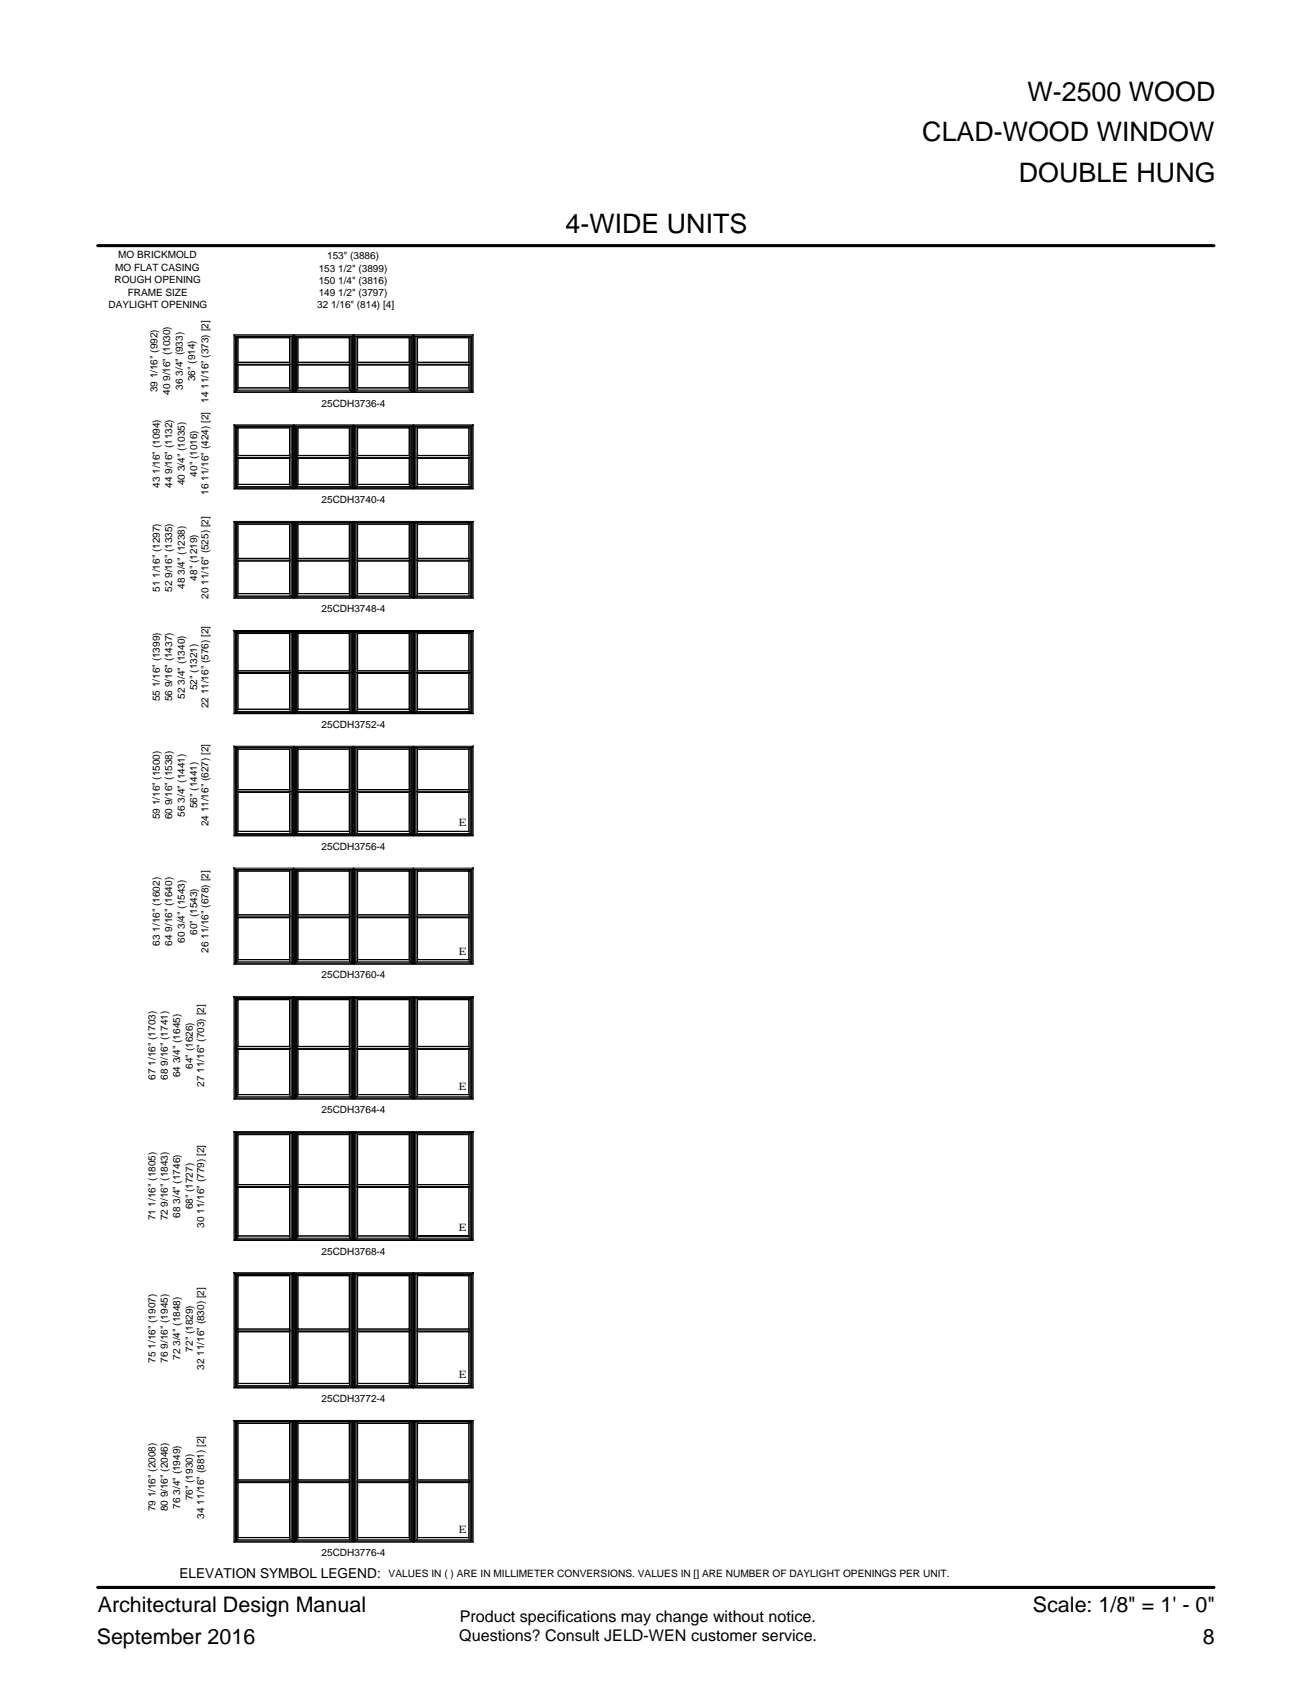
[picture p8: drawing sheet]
<svg xmlns="http://www.w3.org/2000/svg" width="216mm" height="279mm" viewBox="0 0 216 279" stroke-linecap="round" stroke-linejoin="round" font-family="sans-serif">
<g fill="none" stroke="#000" stroke-width=".17">
<path d="M38.7 55.3h39.5M38.7 55.3v9.6h39.5v-9.6M38.7 55.3l.2 .3M38.9 55.6v9.1M38.9 55.6h9.4M39.1 55.6v9.1M39.3 55.6v8.9M39.4 55.9v4M39.4 55.9h8.5M39.4 59.9h8.5M47.9 55.9v4M47.9 55.6v8.9"/>
<path d="M48.1 55.6v9.1M48.3 55.6v9.1M48.5 55.4l-.2 .2M48.5 55.3v9.6M48.6 55.4l.2 .2M48.6 55.3v9.6M48.8 55.6h9.4M48.8 55.6v9.1M49 55.6v9.1M49.2 55.6v8.9M49.3 55.9h8.4M49.3 55.9v4"/>
<path d="M49.3 59.9h8.4M57.7 55.9v4M57.8 55.6v8.9M58 55.6v9.1M58.2 55.6v9.1M58.4 55.4l-.2 .2M58.4 55.3v9.6M58.5 55.4l.2 .2M58.5 55.3v9.6M58.7 55.6h9.4M58.7 55.6v9.1M58.9 55.6v9.1"/>
<path d="M59.1 55.6v8.9M59.1 55.9h8.5M59.1 55.9v4M59.1 59.9h8.5M67.6 55.9v4M67.7 55.6v8.9M67.9 55.6v9.1M68.1 55.6v9.1M68.3 55.4l-.2 .2M68.3 55.3v9.6M68.4 55.4l.2 .2M68.4 55.3v9.6"/>
<path d="M68.6 55.6h9.3M68.6 55.6v9.1M68.8 55.6v9.1M69 55.6v8.9M69 55.9h8.5M69 59.9h8.5M69 55.9v4M77.5 55.9v4M77.5 55.6v8.9M77.8 55.6v9.1M77.9 55.6v9.1h.1M78.2 55.3l-.3 .3"/>
<path d="M38.7 70.2v10.6h39.5v-10.6M38.7 64.8h9.8M38.7 70.2l.2 .3M38.7 70.2h39.5M38.8 64.8v-9.2h9.6v9.2M38.8 64.8l.1-9.2h9.4l.1 9.2M38.9 70.5l-.2-.3 .2 .3M38.9 70.5v10.2M38.9 64.7h9.4M38.9 70.5h9.4M39.1 64.5h9M39.1 60.2h9"/>
<path d="M39.1 70.5v10.1M39.1 75.6h9M39.3 70.7l.1 4.6M39.3 70.5v9.9M39.3 60.3h8.6M39.3 70.7l8.6 .1M39.4 60.3v3.8M39.4 75.8v4.3M39.4 64.1h8.5M39.4 75.3h8.5M39.4 75.8h8.5M47.9 60.3v3.8"/>
<path d="M47.9 70.8v4.5M47.9 75.8v4.3M47.9 70.5v9.9M48.1 70.5v10.1M48.3 70.5v10.2M48.5 70.3l-.2 .2M48.5 70.2v10.6M48.6 64.8h9.8M48.6 70.3l.2 .2M48.6 70.2v10.6M48.7 64.8v-9.2h9.6v9.2M48.7 64.8h.1v-9.2h9.4v9.2h.1"/>
<path d="M48.8 64.7h9.4M48.8 70.5v10.2M48.8 70.5h9.4M49 64.5h9M49 70.5v10.1M49 60.2h9M49 75.6h9M49.2 60.3h8.6M49.2 70.5v9.9M49.3 64.1h8.4M49.3 60.3v3.8M49.3 70.8v4.5"/>
<path d="M49.3 75.8v4.3M49.3 70.8h8.4M49.3 75.3h8.4M49.3 75.8h8.4M57.7 60.3v3.8M57.7 70.8v4.5M57.7 75.8v4.3M57.8 70.5v9.9M58 70.5v10.1M58.2 70.5v10.2M58.4 70.3l-.2 .2M58.4 70.2v10.6"/>
<path d="M58.5 64.8h9.8M58.5 70.3l.2 .2M58.5 70.2v10.6M58.6 64.8v-9.2h9.5v9.2M58.6 64.8l.1-9.2h9.4v9.2M58.7 64.7h9.4M58.7 70.5v10.2M58.7 70.5h9.4M58.9 64.5h9M58.9 70.5v10.1M58.9 60.2h9M58.9 75.6h9"/>
<path d="M59.1 60.3h8.6M59.1 70.5v9.9M59.1 64.1h8.5M59.1 60.3v3.8M59.1 70.8v4.5M59.1 75.8v4.3M59.1 70.8h8.5M59.1 75.3h8.5M59.1 75.8h8.5M67.6 60.3v3.8M67.6 70.8v4.5M67.6 75.8v4.3"/>
<path d="M67.7 70.5v9.9M67.9 70.5v10.1M68.1 70.5v10.2M68.3 70.3l-.2 .2M68.3 70.2v10.6M68.4 64.8h9.8M68.4 70.3l.2 .2M68.4 70.2v10.6M68.5 64.8l.1-9.2h9.4v9.2M68.5 64.8v-9.2h9.5v9.2M68.6 64.7h9.3M68.6 70.5h9.3"/>
<path d="M68.6 70.5v10.2M68.8 64.5h9M68.8 60.2h9M68.8 75.6h9M68.8 70.5v10.1M69 60.3h8.5M69 70.5v9.9M69 64.1h8.5M69 75.3h8.5M69 75.8h8.5M69 60.3v3.8M69 70.8v4.5"/>
<path d="M69 75.8v4.3M77.5 60.3v3.8M77.5 75.8v4.3M77.5 70.7v4.6M77.5 70.5v9.9M77.5 70.7l-8.5 .1M77.8 70.5v10.1M77.9 70.5l.3-.3-.3 .3M77.9 70.5v10.2h.1M78.2 70.2l-.3 .3M38.7 86.2v12.7h39.5v-12.7M38.7 86.2l.2 .3"/>
<path d="M38.7 80.8h9.8M38.7 86.2h39.5M38.7 98.8h9.8M38.8 80.8v-10.4h9.6v10.4M38.8 98.8v-12.4h9.6v12.4M38.8 80.7l.1-10.2h9.4l.1 10.2M38.8 98.8l.1-12.4h9.4l.1 12.4M38.9 86.5l-.2-.3 .2 .3M38.9 86.5v12.2M38.9 80.6h9.4M38.9 86.5h9.4M38.9 98.7h9.4"/>
<path d="M39.1 86.5v12.2M39.1 80.4h9M39.1 98.5h9M39.1 92.6h9M39.3 86.5v12M39.3 86.7h8.6M39.3 98.1h8.6M39.4 86.7v5.6M39.4 92.8v5.3M39.4 80.1h8.5M39.4 92.3h8.5M39.4 92.8h8.5"/>
<path d="M47.9 86.7v5.6M47.9 92.8v5.3M47.9 86.5v12M48.1 86.5v12.2M48.3 86.5v12.2M48.3 86.5l.2-.3v12.7M48.6 80.8h9.8M48.6 98.8h9.8M48.6 86.2l.2 .3M48.6 86.2v12.7M48.7 80.8v-10.4h9.6v10.4M48.7 98.8v-12.4h9.6v12.4"/>
<path d="M48.7 80.7h.1v-10.2h9.4v10.2h.1M48.7 98.8h.1v-12.4h9.4v12.4h.1M48.8 86.5v12.2M48.8 80.6h9.4M48.8 86.5h9.4M48.8 98.7h9.4M49 86.5v12.2M49 80.4h9M49 98.5h9M49 92.6h9M49.2 86.5v12M49.2 86.7h8.6"/>
<path d="M49.2 98.1h8.6M49.3 86.7v5.6M49.3 92.8v5.3M49.3 80.1h8.4M49.3 92.3h8.4M49.3 92.8h8.4M57.7 86.7v5.6M57.7 92.8v5.3M57.8 86.5v12M58 86.5v12.2M58.2 86.5v12.2M58.2 86.5l.2-.3v12.7"/>
<path d="M58.5 80.8h9.8M58.5 98.8h9.8M58.5 86.2l.2 .3M58.5 86.2v12.7M58.6 80.8v-10.4h9.5v10.4M58.6 98.8v-12.4h9.5v12.4M58.6 80.7l.1-10.2h9.4v10.2M58.6 98.8l.1-12.4h9.4v12.4M58.7 86.5v12.2M58.7 80.6h9.4M58.7 86.5h9.4M58.7 98.7h9.4"/>
<path d="M58.9 86.5v12.2M58.9 80.4h9M58.9 98.5h9M58.9 92.6h9M59.1 86.5v12M59.1 86.7h8.6M59.1 98.1h8.6M59.1 86.7v5.6M59.1 92.8v5.3M59.1 80.1h8.5M59.1 92.3h8.5M59.1 92.8h8.5"/>
<path d="M67.6 86.7v5.6M67.6 92.8v5.3M67.7 86.5v12M67.9 86.5v12.2M68.1 86.5v12.2M68.1 86.5l.2-.3v12.7M68.4 80.8h9.8M68.4 98.8h9.8M68.4 86.2l.2 .3M68.4 86.2v12.7M68.5 80.7l.1-10.2h9.4v10.2M68.5 98.8l.1-12.4h9.4v12.4"/>
<path d="M68.5 80.8v-10.4h9.5v10.4M68.5 98.8v-12.4h9.5v12.4M68.6 80.6h9.3M68.6 86.5h9.3M68.6 98.7h9.3M68.6 86.5v12.2M68.8 80.4h9M68.8 98.5h9M68.8 92.6h9M68.8 86.5v12.2M69 80.1h8.5zM69 98.1h8.5z"/>
<path d="M69 86.7h8.5M69 86.5v12M69 92.8v5.3M69 92.3h8.5M69 92.8h8.5M69 86.7v5.6M77.5 86.7v5.6M77.5 92.8v5.3M77.5 86.5v12M77.8 86.5v12.2M77.9 86.5l.3-.3-.3 .3M77.9 86.5v12.2h.1"/>
<path d="M78.2 86.2l-.3 .3M38.7 104.2v13.8h39.5v-13.8M38.7 104.2l.2 .3M38.7 104.2h39.5M38.7 118h9.8M38.8 118v-13.6h9.6v13.6M38.8 117.9l.1-13.4h9.4l.1 13.4M38.9 104.5l-.2-.3 .2 .3M38.9 104.5v13.4M38.9 104.5h9.4M38.9 117.6h9.2M38.9 117.8h9.4"/>
<path d="M39.1 104.5v13.1M39.1 111.2h9M39.3 104.5v13.1M39.4 104.7v6.2M39.4 111.4v5.8M39.4 104.7h8.5M39.4 117.2h8.5M39.4 110.9h8.5M39.4 111.4h8.5M47.9 104.7v6.2M47.9 111.4v5.8M47.9 104.5v13.1"/>
<path d="M48.1 104.5v13.3M48.3 104.5v13.4M48.5 104.3l-.2 .2M48.5 104.2v13.8M48.6 118h9.8M48.6 104.3l.2 .2M48.6 104.2v13.8M48.7 118v-13.6h9.6v13.6M48.7 117.9h.1v-13.4h9.4v13.4h.1M48.8 104.5v13.4M48.8 104.5h9.4M48.8 117.8h9.4"/>
<path d="M49 104.5v13.3M49 117.6h9M49 111.2h9M49.2 104.5v13.1M49.3 104.7v6.2M49.3 111.4v5.8M49.3 104.7h8.4M49.3 117.2h8.4M49.3 110.9h8.4M49.3 111.4h8.4M57.7 104.7v6.2M57.7 111.4v5.8"/>
<path d="M57.8 104.5v13.1M58 104.5v13.3M58.2 104.5v13.4M58.4 104.3l-.2 .2M58.4 104.2v13.8M58.5 118h9.8M58.5 104.3l.2 .2M58.5 104.2v13.8M58.6 118v-13.6h9.5v13.6M58.6 117.9l.1-13.4h9.4v13.4M58.7 104.5v13.4M58.7 104.5h9.4"/>
<path d="M58.7 117.8h9.4M58.9 104.5v13.3M58.9 117.6h9M58.9 111.2h9M59.1 104.5v13.1M59.1 104.7v6.2M59.1 111.4v5.8M59.1 104.7h8.5M59.1 117.2h8.5M59.1 110.9h8.5M59.1 111.4h8.5M67.6 104.7v6.2"/>
<path d="M67.6 111.4v5.8M67.7 104.5v13.1M67.9 104.5v13.3M68.1 104.5v13.4M68.3 104.3l-.2 .2M68.3 104.2v13.8M68.4 118h9.8M68.4 104.3l.2 .2M68.4 104.2v13.8M68.5 117.9l.1-13.4h9.4v13.4M68.5 118v-13.6h9.5v13.6M68.6 104.5h9.3"/>
<path d="M68.6 117.8h9.3M68.6 104.5v13.4M68.8 117.6h9M68.8 111.2h9M68.8 104.5v13.3M69 117.3h8.5zM69 104.5v13.1M69 104.7h8.5M69 110.9h8.5M69 111.4h8.5M69 104.7v6.2M69 111.4v5.9"/>
<path d="M77.5 104.7v6.2M77.5 111.4v5.8M77.5 104.5v13.1M77.8 104.5v13.3M77.9 104.5l.3-.3-.3 .3M77.9 104.5v13.4h.1M78.2 104.2l-.3 .3M38.7 123.4v14.8h39.5v-14.8M38.7 123.4l.2 .2M38.7 123.4h39.5M38.7 138.1h9.8M38.8 138.1v-14.6h9.6v14.6"/>
<path d="M38.9 138.1v-14.5h9.4v14.5M38.9 123.6l-.2-.2 .2 .2M38.9 123.6v14.5h-.1M38.9 123.6h9.4M38.9 138h9.4M39.1 123.6v14.4M39.1 137.8h9M39.1 130.8h9M39.3 123.6v14.2M39.3 131h8.6M39.4 123.9v6.6M39.4 131v6.4"/>
<path d="M39.4 123.9h8.5M39.4 137.4h8.5M39.4 130.5h8.5M47.9 123.9v6.6M47.9 131v6.4M47.9 123.6v14.2M48.1 123.6v14.4M48.3 123.6v14.5h.1M48.5 123.4v14.8M48.5 123.4l-.2 .2M48.6 138.1h9.8M48.6 123.4v14.8"/>
<path d="M48.6 123.4l.2 .2M48.7 138.1v-14.6h9.6v14.6M48.8 138.1v-14.5h9.4v14.5M48.8 123.6v14.5h-.1M48.8 123.6h9.4M48.8 138h9.4M49 123.6v14.4M49 137.8h9M49 130.8h9M49.2 123.6v14.2M49.2 131h8.6M49.3 123.9v6.6"/>
<path d="M49.3 131v6.4M49.3 123.9h8.4M49.3 137.4h8.4M49.3 130.5h8.4M57.7 123.9v6.6M57.7 131v6.4M57.8 123.6v14.2M58 123.6v14.4M58.2 123.6v14.5h.1M58.4 123.4v14.8M58.4 123.4l-.2 .2M58.5 138.1h9.8"/>
<path d="M58.5 123.4v14.8M58.5 123.4l.2 .2M58.6 138.1v-14.6h9.5v14.6M58.7 138.1v-14.5h9.4v14.5M58.7 123.6v14.5h-.1M58.7 123.6h9.4M58.7 138h9.4M58.9 123.6v14.4M58.9 137.8h9M58.9 130.8h9M59.1 123.6v14.2M59.1 131h8.6"/>
<path d="M59.1 123.9v6.6M59.1 131v6.4M59.1 123.9h8.5M59.1 137.4h8.5M59.1 130.5h8.5M67.6 123.9v6.6M67.6 131v6.4M67.7 123.6v14.2M67.9 123.6v14.4M68.1 123.6v14.5M68.3 123.4v14.8M68.3 123.4l-.2 .2"/>
<path d="M68.4 138.1h9.8M68.4 123.4v14.8M68.4 123.4l.2 .2M68.5 138.1v-14.6h9.5v14.6M68.6 138.1v-14.5h9.4v14.5M68.6 123.6v14.5h-.1M68.6 123.6h9.3M68.6 138h9.3M68.8 137.8h9M68.8 130.8h9M68.8 123.6v14.4M69 137.5h8.5z"/>
<path d="M69 131h8.5M69 123.6v14.2M69 123.9h8.5M69 130.5h8.5M69 123.9v6.6M69 131v6.5M77.5 123.9v6.6M77.5 131v6.4M77.5 123.6v14.2M77.8 123.6v14.4M77.9 123.6l.3-.2-.3 .2M77.9 123.6v14.5h.1"/>
<path d="M78.2 123.4l-.3 .2M38.7 143.5v15.9h39.5v-15.9M38.7 143.5l.2 .3M38.7 143.5h39.5M38.7 159.4h9.8M38.8 159.4v-15.7h9.6v15.7M38.8 159.3l.1-15.5h9.4l.1 15.5M38.9 143.8l-.2-.3 .2 .3M38.9 143.8v15.5M38.9 143.8h9.4M38.9 159.2h9.4M39.1 143.8v15.4"/>
<path d="M39.1 159h9M39.1 151.6h9M39.3 143.8v15.2M39.4 144v7.2M39.4 151.7v6.9M39.4 144h8.5M39.4 158.6h8.5M39.4 151.2h8.5M39.4 151.7h8.5M47.9 144v7.2M47.9 151.7v6.9M47.9 143.8v15.2"/>
<path d="M48.1 143.8v15.4M48.3 143.8v15.5M48.5 143.5v15.9M48.5 143.6l-.2 .2M48.6 159.4h9.8M48.6 143.5v15.9M48.6 143.6l.2 .2M48.7 159.4v-15.7h9.6v15.7M48.7 159.3h.1v-15.5h9.4v15.5h.1M48.8 143.8v15.5M48.8 143.8h9.4M48.8 159.2h9.4"/>
<path d="M49 143.8v15.4M49 159h9M49 151.6h9M49.2 143.8v15.2M49.3 144v7.2M49.3 151.7v6.9M49.3 144h8.4M49.3 158.6h8.4M49.3 151.2h8.4M49.3 151.7h8.4M57.7 144v7.2M57.7 151.7v6.9"/>
<path d="M57.8 143.8v15.2M58 143.8v15.4M58.2 143.8v15.5M58.4 143.5v15.9M58.4 143.6l-.2 .2M58.5 159.4h9.8M58.5 143.5v15.9M58.5 143.6l.2 .2M58.6 159.4v-15.7h9.5v15.7M58.6 159.3l.1-15.5h9.4v15.5M58.7 143.8v15.5M58.7 143.8h9.4"/>
<path d="M58.7 159.2h9.4M58.9 143.8v15.4M58.9 159h9M58.9 151.6h9M59.1 143.8v15.2M59.1 144v7.2M59.1 151.7v6.9M59.1 144h8.5M59.1 158.6h8.5M59.1 151.2h8.5M59.1 151.7h8.5M67.6 144v7.2"/>
<path d="M67.6 151.7v6.9M67.7 143.8v15.2M67.9 143.8v15.4M68.1 143.8v15.5M68.3 143.5v15.9M68.3 143.6l-.2 .2M68.4 159.4h9.8M68.4 143.5v15.9M68.4 143.6l.2 .2M68.5 159.3l.1-15.5h9.4v15.5M68.5 159.4v-15.7h9.5v15.7M68.6 143.8h9.3"/>
<path d="M68.6 159.2h9.3M68.6 143.8v15.5M68.8 159h9M68.8 151.6h9M68.8 143.8v15.4M69 158.7h8.5zM69 143.8v15.2M69 144h8.5M69 151.2h8.5M69 151.7h8.5M69 144v7.2M69 151.7v7"/>
<path d="M77.5 144v7.2M77.5 151.7v6.9M77.5 143.8v15.2M77.8 143.8v15.4M77.9 143.8l.3-.3-.3 .3M77.9 143.8v15.5h.1M78.2 143.5l-.3 .3M38.7 164.8v16.9h39.5v-16.9M38.7 164.8l.2 .3M38.7 164.8h39.5M38.9 165.1l-.2-.3 .2 .3M38.9 165.1v16.5"/>
<path d="M38.9 165.1h9.4M39.1 165.1v16.4M39.1 173.3h9M39.3 165.1v16.2M39.4 165.3v7.7M39.4 173.5v7.4M39.4 165.3h8.5M39.4 173h8.5M39.4 173.5h8.5M47.9 165.3v7.7M47.9 173.5v7.4M47.9 165.1v16.2"/>
<path d="M48.1 165.1v16.4M48.3 165.1v16.5M48.5 164.8v16.9M48.5 164.8l-.2 .3M48.6 164.8v16.9M48.6 164.8l.2 .3M48.8 165.1v16.5M48.8 165.1h9.4M49 165.1v16.4M49 173.3h9M49.2 165.1v16.2M49.3 165.3v7.7"/>
<path d="M49.3 173.5v7.4M49.3 165.3h8.4M49.3 173h8.4M49.3 173.5h8.4M57.7 165.3v7.7M57.7 173.5v7.4M57.8 165.1v16.2M58 165.1v16.4M58.2 165.1v16.5M58.4 164.8v16.9M58.4 164.8l-.2 .3M58.5 164.8v16.9"/>
<path d="M58.5 164.8l.2 .3M58.7 165.1v16.5M58.7 165.1h9.4M58.9 165.1v16.4M58.9 173.3h9M59.1 165.1v16.2M59.1 165.3v7.7M59.1 173.5v7.4M59.1 165.3h8.5M59.1 173h8.5M59.1 173.5h8.5M67.6 165.3v7.7"/>
<path d="M67.6 173.5v7.4M67.7 165.1v16.2M67.9 165.1v16.4M68.1 165.1v16.5M68.3 164.8v16.9M68.3 164.8l-.2 .3M68.4 164.8v16.9M68.4 164.8l.2 .3M68.6 165.1h9.3M68.6 165.1v16.5M68.8 173.3h9M68.8 165.1v16.4"/>
<path d="M69 165.1v16.2M69 165.3h8.5M69 173h8.5M69 173.5h8.5M69 165.3v7.7M69 173.5v7.5M77.5 165.3v7.7M77.5 173.5v7.4M77.5 165.1v16.2M77.8 165.1v16.4M77.9 165.1l.3-.3-.3 .3M77.9 165.1v16.5h.1"/>
<path d="M78.2 164.8l-.3 .3M38.7 187.1v18h39.5v-18M38.7 187.1l.2 .2M38.7 181.7h9.8M38.7 187.1h39.5M38.8 181.7v-16.8h9.6v16.8M38.8 181.6l.1-16.6h9.4l.1 16.6M38.9 187.3l-.2-.2 .2 .2M38.9 187.3v17.6h-.1M38.9 181.5h9.4M38.9 187.3h9.4M39.1 187.3v17.6"/>
<path d="M39.1 181.3h9M39.1 196.1h9M39.3 187.3v17.4M39.3 195.8h8.6M39.4 187.6v8.2M39.4 196.3v8M39.4 187.6h8.5M39.4 180.9h8.5M39.4 196.3h8.5M47.9 187.6v8.2M47.9 196.3v8M47.9 187.3v17.4"/>
<path d="M48.1 187.3v17.6M48.3 187.3v17.6h.1M48.3 187.3l.2-.2v18M48.6 181.7h9.8M48.6 187.1v18M48.6 187.1l.2 .2M48.7 181.7v-16.8h9.6v16.8M48.7 181.6h.1v-16.6h9.4v16.6h.1M48.8 187.3v17.6h-.1M48.8 181.5h9.4M48.8 187.3h9.4M49 187.3v17.6"/>
<path d="M49 181.3h9M49 196.1h9M49.2 187.3v17.4M49.2 195.8h8.6M49.3 187.6v8.2M49.3 196.3v8M49.3 180.9h8.4M49.3 187.6h8.4M49.3 196.3h8.4M57.7 187.6v8.2M57.7 196.3v8M57.8 187.3v17.4"/>
<path d="M58 187.3v17.6M58.2 187.3v17.6h.1M58.2 187.3l.2-.2v18M58.5 181.7h9.8M58.5 187.1v18M58.5 187.1l.2 .2M58.6 181.7v-16.8h9.5v16.8M58.6 181.6l.1-16.6h9.4v16.6M58.7 187.3v17.6h-.1M58.7 181.5h9.4M58.7 187.3h9.4M58.9 187.3v17.6"/>
<path d="M58.9 181.3h9M58.9 196.1h9M59.1 187.3v17.4M59.1 195.8h8.6M59.1 187.6v8.2M59.1 196.3v8M59.1 180.9h8.5M59.1 187.6h8.5M59.1 196.3h8.5M67.6 187.6v8.2M67.6 196.3v8M67.7 187.3v17.4"/>
<path d="M67.9 187.3v17.6M68.1 187.3v17.6M68.1 187.3l.2-.2v18M68.4 181.7h9.8M68.4 187.1v18M68.4 187.1l.2 .2M68.5 181.6l.1-16.6h9.4v16.6M68.5 181.7v-16.8h9.5v16.8M68.6 187.3v17.6h-.1M68.6 181.5h9.3M68.6 187.3h9.3M68.8 181.3h9"/>
<path d="M68.8 196.1h9M68.8 187.3v17.6M69 181h8.5zM69 195.8h8.5M69 187.3v17.4M69 187.6h8.5M69 196.3h8.5M69 187.6v8.2M69 196.3v8.1M77.5 187.6v8.2M77.5 196.3v8M77.5 187.3v17.4"/>
<path d="M77.8 187.3v17.6M77.9 187.3l.3-.2-.3 .2M77.9 187.3v17.6h.1M78.2 187.1l-.3 .2M38.7 210.4v19.1h39.5v-19.1M38.7 210.4l.2 .3M38.7 205h9.8M38.7 210.4h39.5M38.8 205v-17.7h9.6v17.7M38.9 204.9v-17.6h9.4v17.6M38.9 210.7l-.2-.3 .2 .3M38.9 210.7v18.6"/>
<path d="M38.9 204.9h9.4M38.9 210.7h9.4M39.1 210.7v18.5M39.1 204.7h9M39.3 210.7v18.4M39.3 219.7h8.6M39.4 210.9v8.8M39.4 210.9h8.5M39.4 204.3h8.5M47.9 210.9v8.8M47.9 210.7v18.4M48.1 210.7v18.5"/>
<path d="M48.3 210.7v18.6M48.5 210.4v19.1M48.5 210.5l-.2 .2M48.6 205h9.8M48.6 210.4v19.1M48.6 210.5l.2 .2M48.7 205v-17.7h9.6v17.7M48.8 204.9v-17.6h9.4v17.6M48.8 210.7v18.6M48.8 204.9h9.4M48.8 210.7h9.4M49 210.7v18.5"/>
<path d="M49 204.7h9M49.2 210.7v18.4M49.2 219.7h8.6M49.3 210.9v8.8M49.3 204.3h8.4M49.3 210.9h8.4M57.7 210.9v8.8M57.8 210.7v18.4M58 210.7v18.5M58.2 210.7v18.6M58.4 210.4v19.1M58.4 210.5l-.2 .2"/>
<path d="M58.5 205h9.8M58.5 210.4v19.1M58.5 210.5l.2 .2M58.6 205v-17.7h9.5v17.7M58.7 204.9v-17.6h9.4v17.6M58.7 210.7v18.6M58.7 204.9h9.4M58.7 210.7h9.4M58.9 210.7v18.5M58.9 204.7h9M59.1 210.7v18.4M59.1 219.7h8.6"/>
<path d="M59.1 210.9v8.8M59.1 204.3h8.5M59.1 210.9h8.5M67.6 210.9v8.8M67.7 210.7v18.4M67.9 210.7v18.5M68.1 210.7v18.6M68.3 210.4v19.1M68.3 210.5l-.2 .2M68.4 205h9.8M68.4 210.4v19.1M68.4 210.5l.2 .2"/>
<path d="M68.5 205v-17.7h9.5v17.7M68.6 204.9v-17.6h9.4v17.6M68.6 204.9h9.3M68.6 210.7h9.3M68.6 210.7v18.6M68.8 204.7h9M68.8 210.7v18.5M69 204.4h8.5zM69 219.7h8.5M69 210.7v18.4M69 210.9h8.5M69 210.9v8.8"/>
<path d="M77.5 210.9v8.8M77.5 210.7v18.4M77.8 210.7v18.5M77.9 210.7l.3-.3-.3 .3M77.9 210.7v18.6h.1M78.2 210.4l-.3 .3M38.7 234.8v20.1h39.5v-20.1M38.7 234.8l.2 .3M38.7 229.4h9.8M38.7 234.8h39.5M38.8 229.4v-18.8h9.6v18.8M38.8 229.4l.1-18.7h9.4l.1 18.7"/>
<path d="M38.9 235.1l-.2-.3 .2 .3M38.9 235.1v19.7M38.9 229.2h9.4M38.9 235.1h9.4M39.1 235.1v19.6M39.1 229.1h9M39.1 220h9M39.3 235.1v19.5M39.4 220.2v8.5M39.4 235.3v9.4M39.4 235.3h8.5M39.4 220.2h8.5"/>
<path d="M39.4 228.7h8.5M47.9 220.2v8.5M47.9 235.3v9.4M47.9 235.1v19.5M48.1 235.1v19.6M48.3 235.1v19.7M48.5 234.8v20.1M48.5 234.9l-.2 .2M48.6 229.4h9.8M48.6 234.8v20.1M48.6 234.9l.2 .2M48.7 229.4v-18.8h9.6v18.8"/>
<path d="M48.7 229.4h.1v-18.7h9.4v18.7h.1M48.8 235.1v19.7M48.8 229.2h9.4M48.8 235.1h9.4M49 235.1v19.6M49 229.1h9M49 220h9M49.2 235.1v19.5M49.3 220.2v8.5M49.3 235.3v9.4M49.3 228.7h8.4M49.3 235.3h8.4"/>
<path d="M49.3 220.2h8.4M57.7 220.2v8.5M57.7 235.3v9.4M57.8 235.1v19.5M58 235.1v19.6M58.2 235.1v19.7M58.4 234.8v20.1M58.4 234.9l-.2 .2M58.5 229.4h9.8M58.5 234.8v20.1M58.5 234.9l.2 .2M58.6 229.4v-18.8h9.5v18.8"/>
<path d="M58.6 229.4l.1-18.7h9.4v18.7M58.7 235.1v19.7M58.7 229.2h9.4M58.7 235.1h9.4M58.9 235.1v19.6M58.9 229.1h9M58.9 220h9M59.1 235.1v19.5M59.1 220.2v8.5M59.1 235.3v9.4M59.1 228.7h8.5M59.1 220.2h8.5"/>
<path d="M59.1 235.3h8.5M67.6 220.2v8.5M67.6 235.3v9.4M67.7 235.1v19.5M67.9 235.1v19.6M68.1 235.1v19.7M68.3 234.8v20.1M68.3 234.9l-.2 .2M68.4 229.4h9.8M68.4 234.8v20.1M68.4 234.9l.2 .2M68.5 229.4l.1-18.7h9.4v18.7"/>
<path d="M68.5 229.4v-18.8h9.5v18.8M68.6 229.2h9.3M68.6 235.1h9.3M68.6 235.1v19.7M68.8 229.1h9M68.8 220h9M68.8 235.1v19.6M69 235.1v19.5M69 228.7h8.5zM69 235.3h8.5M69 220.2h8.5M69 220.2v8.5"/>
<path d="M69 235.3v9.4M77.5 220.2v8.5M77.5 235.3v9.4M77.5 235.1v19.5M77.8 235.1v19.6M77.9 235.1l.3-.3-.3 .3M77.9 235.1v19.7h.1M78.2 234.8l-.3 .3M38.7 254.9h9.8M38.8 254.9v-19.9h9.6v19.9M38.8 254.9l.1-19.9h9.4l.1 19.9M38.9 254.7h9.4"/>
<path d="M39.1 254.6h9M39.1 245h9M39.4 245.1v9.1M39.4 254.2h8.5M39.4 244.7h8.5M39.4 245.1h8.5M47.9 245.1v9.1M48.6 254.9h9.8M48.7 254.9v-19.9h9.6v19.9M48.7 254.9h.1v-19.9h9.4v19.9h.1M48.8 254.7h9.4M49 254.6h9"/>
<path d="M49 245h9M49.3 245.1v9.1M49.3 254.2h8.4M49.3 244.7h8.4M49.3 245.1h8.4M57.7 245.1v9.1M58.5 254.9h9.8M58.6 254.9v-19.9h9.5v19.9M58.6 254.9l.1-19.9h9.4v19.9M58.7 254.7h9.4M58.9 254.6h9M58.9 245h9"/>
<path d="M59.1 245.1v9.1M59.1 254.2h8.5M59.1 244.7h8.5M59.1 245.1h8.5M67.6 245.1v9.1M68.4 254.9h9.8M68.5 254.9l.1-19.9h9.4v19.9M68.5 254.9v-19.9h9.5v19.9M68.6 254.7h9.3M68.8 254.6h9M68.8 245h9M69 254.2h8.5z"/>
<path d="M69 244.7h8.5M69 245.1h8.5M69 245.1v9.1M77.5 245.1v9.1"/>
</g>
<path d="M16.2 40.6h184.5M16.2 262.4h184.5" fill="none" stroke="#000" stroke-width=".51"/>
<g font-size="4.4">
<text x="169.9" y="16.7">W-2500 WOOD</text>
<text x="152.5" y="23.3">CLAD-WOOD WINDOW</text>
<text x="168.4" y="30.1">DOUBLE HUNG</text>
<text x="93.5" y="38.5">4-WIDE UNITS</text>
</g>
<g font-size="3.5">
<text x="16.2" y="266.5">Architectural Design Manual</text>
<text x="170.8" y="266.5">Scale: 1/8&quot; = 1' - 0&quot;</text>
<text x="16" y="271.8">September 2016</text>
<text x="198.9" y="271.8">8</text>
</g>
<g font-size="2.7">
<text x="76" y="268.2">Product specifications may change without notice.</text>
<text x="75.9" y="271.4">Questions? Consult JELD-WEN customer service.</text>
</g>
<text font-size="2.3" x="29.7" y="260.9">ELEVATION SYMBOL LEGEND:</text>
<g font-size="1.7">
<text x="19" y="46.8">ROUGH OPENING</text>
<text x="19" y="44.8">MO FLAT CASING</text>
<text x="19.5" y="42.7">MO BRICKMOLD</text>
<text x="52.7" y="46.9">150 1/4&quot; (3816)</text>
<text x="52.7" y="44.9">153 1/2&quot; (3899)</text>
<text x="54.1" y="42.8">153&quot; (3886)</text>
<text x="17.9" y="50.9">DAYLIGHT OPENING</text>
<text x="21.1" y="48.9">FRAME SIZE</text>
<text x="52.4" y="50.9">32 1/16&quot; (814) [4]</text>
<text x="52.7" y="49">149 1/2&quot; (3797)</text>
<text x="26.1" y="64.9" transform="rotate(-90 26.1 64.9)">39 1/16&quot; (992)</text>
<text x="28.1" y="65.3" transform="rotate(-90 28.1 65.3)">40 9/16&quot; (1030)</text>
<text x="30.2" y="64.4" transform="rotate(-90 30.2 64.4)">36 3/4&quot; (933)</text>
<text x="32.2" y="63" transform="rotate(-90 32.2 63)">36&quot; (914)</text>
<text x="34.5" y="66.6" transform="rotate(-90 34.5 66.6)">14 11/16&quot; (373) [2]</text>
<text x="53.2" y="67.2">25CDH3736-4</text>
<text x="26.4" y="80.7" transform="rotate(-90 26.4 80.7)">43 1/16&quot; (1094)</text>
<text x="28.5" y="80.7" transform="rotate(-90 28.5 80.7)">44 9/16&quot; (1132)</text>
<text x="30.6" y="80.2" transform="rotate(-90 30.6 80.2)">40 3/4&quot; (1035)</text>
<text x="32.6" y="78.8" transform="rotate(-90 32.6 78.8)">40&quot; (1016)</text>
<text x="34.5" y="81.8" transform="rotate(-90 34.5 81.8)">16 11/16&quot; (424) [2]</text>
<text x="53.2" y="83.2">25CDH3740-4</text>
<text x="32.6" y="96" transform="rotate(-90 32.6 96)">48&quot; (1219)</text>
<text x="26.4" y="97.8" transform="rotate(-90 26.4 97.8)">51 1/16&quot; (1297)</text>
<text x="28.5" y="97.8" transform="rotate(-90 28.5 97.8)">52 9/16&quot; (1335)</text>
<text x="30.6" y="97.3" transform="rotate(-90 30.6 97.3)">48 3/4&quot; (1238)</text>
<text x="34.5" y="99" transform="rotate(-90 34.5 99)">20 11/16&quot; (525) [2]</text>
<text x="53.2" y="101.2">25CDH3748-4</text>
<text x="26.4" y="115.9" transform="rotate(-90 26.4 115.9)">55 1/16&quot; (1399)</text>
<text x="28.5" y="115.9" transform="rotate(-90 28.5 115.9)">56 9/16&quot; (1437)</text>
<text x="30.6" y="115.5" transform="rotate(-90 30.6 115.5)">52 3/4&quot; (1340)</text>
<text x="32.6" y="114.1" transform="rotate(-90 32.6 114.1)">52&quot; (1321)</text>
<text x="34.5" y="117.1" transform="rotate(-90 34.5 117.1)">22 11/16&quot; (576) [2]</text>
<text x="53.2" y="120.4">25CDH3752-4</text>
<text x="26.4" y="135.4" transform="rotate(-90 26.4 135.4)">59 1/16&quot; (1500)</text>
<text x="28.5" y="135.4" transform="rotate(-90 28.5 135.4)">60 9/16&quot; (1538)</text>
<text x="30.6" y="135" transform="rotate(-90 30.6 135)">56 3/4&quot; (1441)</text>
<text x="32.6" y="133.6" transform="rotate(-90 32.6 133.6)">56&quot; (1441)</text>
<text x="34.5" y="136.6" transform="rotate(-90 34.5 136.6)">24 11/16&quot; (627) [2]</text>
<text x="75.8" y="136.6">E</text>
<text x="53.2" y="140.6">25CDH3756-4</text>
<text x="30.6" y="155.9" transform="rotate(-90 30.6 155.9)">60 3/4&quot; (1543)</text>
<text x="32.6" y="154.5" transform="rotate(-90 32.6 154.5)">60&quot; (1543)</text>
<text x="26.4" y="156.4" transform="rotate(-90 26.4 156.4)">63 1/16&quot; (1602)</text>
<text x="28.5" y="156.4" transform="rotate(-90 28.5 156.4)">64 9/16&quot; (1640)</text>
<text x="34.5" y="157.5" transform="rotate(-90 34.5 157.5)">26 11/16&quot; (678) [2]</text>
<text x="53.2" y="161.8">25CDH3760-4</text>
<text x="75.8" y="157.8">E</text>
<text x="25.7" y="178.5" transform="rotate(-90 25.7 178.5)">67 1/16&quot; (1703)</text>
<text x="27.8" y="178.5" transform="rotate(-90 27.8 178.5)">68 9/16&quot; (1741)</text>
<text x="29.8" y="178.1" transform="rotate(-90 29.8 178.1)">64 3/4&quot; (1645)</text>
<text x="31.9" y="176.7" transform="rotate(-90 31.9 176.7)">64&quot; (1626)</text>
<text x="33.8" y="179.7" transform="rotate(-90 33.8 179.7)">27 11/16&quot; (703) [2]</text>
<text x="53.2" y="184.1">25CDH3764-4</text>
<text x="75.8" y="180.1">E</text>
<text x="25.7" y="201.8" transform="rotate(-90 25.7 201.8)">71 1/16&quot; (1805)</text>
<text x="27.8" y="201.8" transform="rotate(-90 27.8 201.8)">72 9/16&quot; (1843)</text>
<text x="29.8" y="201.3" transform="rotate(-90 29.8 201.3)">68 3/4&quot; (1746)</text>
<text x="31.9" y="200" transform="rotate(-90 31.9 200)">68&quot; (1727)</text>
<text x="33.8" y="203" transform="rotate(-90 33.8 203)">30 11/16&quot; (779) [2]</text>
<text x="75.8" y="203.5">E</text>
<text x="53.2" y="207.4">25CDH3768-4</text>
<text x="25.7" y="225.3" transform="rotate(-90 25.7 225.3)">75 1/16&quot; (1907)</text>
<text x="27.8" y="225.3" transform="rotate(-90 27.8 225.3)">76 9/16&quot; (1945)</text>
<text x="29.8" y="224.8" transform="rotate(-90 29.8 224.8)">72 3/4&quot; (1848)</text>
<text x="31.9" y="223.4" transform="rotate(-90 31.9 223.4)">72&quot; (1829)</text>
<text x="33.8" y="226.5" transform="rotate(-90 33.8 226.5)">32 11/16&quot; (830) [2]</text>
<text x="75.8" y="227.9">E</text>
<text x="53.2" y="231.8">25CDH3772-4</text>
<text x="25.7" y="249.9" transform="rotate(-90 25.7 249.9)">79 1/16&quot; (2008)</text>
<text x="27.8" y="249.9" transform="rotate(-90 27.8 249.9)">80 9/16&quot; (2046)</text>
<text x="29.8" y="249.4" transform="rotate(-90 29.8 249.4)">76 3/4&quot; (1949)</text>
<text x="31.9" y="248" transform="rotate(-90 31.9 248)">76&quot; (1930)</text>
<text x="33.8" y="251.1" transform="rotate(-90 33.8 251.1)">34 11/16&quot; (881) [2]</text>
<text x="53.2" y="257.3">25CDH3776-4</text>
<text x="75.8" y="253.4">E</text>
<text x="64.2" y="260.7">VALUES IN ( ) ARE IN MILLIMETER CONVERSIONS. VALUES IN [] ARE NUMBER OF DAYLIGHT OPENINGS PER UNIT.</text>
</g>
</svg>
